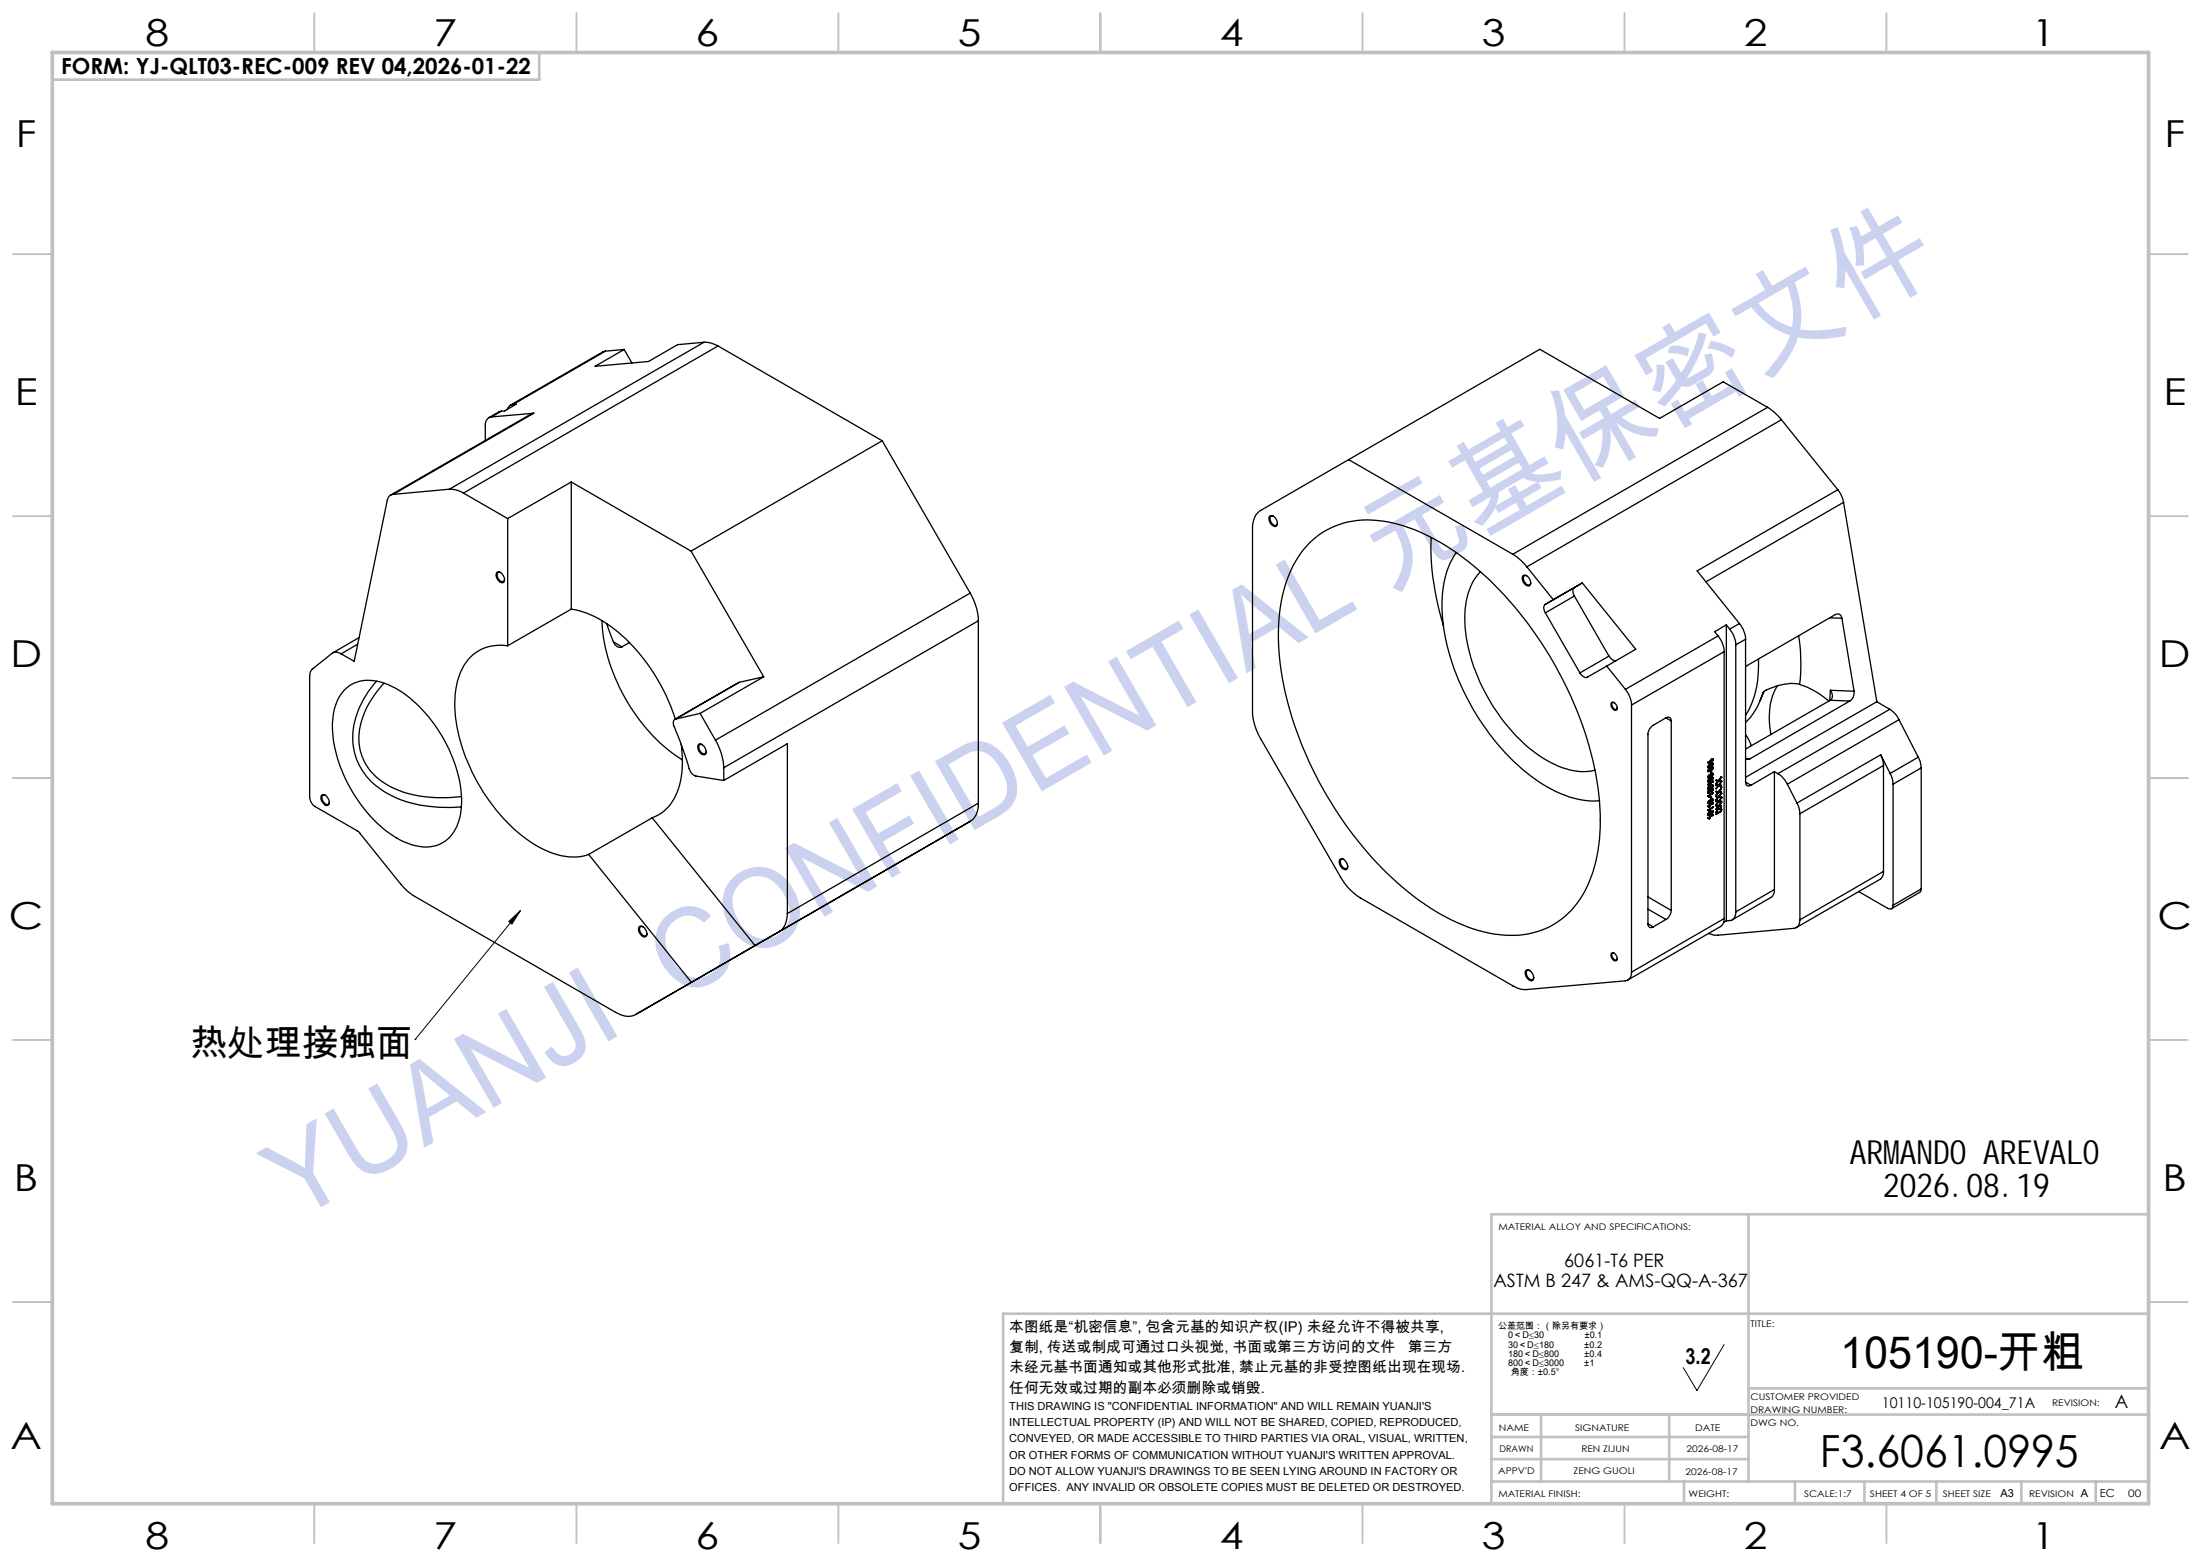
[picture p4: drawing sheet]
<svg xmlns="http://www.w3.org/2000/svg" width="420mm" height="297mm" viewBox="0 0 420 297" stroke-linecap="round" stroke-linejoin="round" font-family="sans-serif">
<g fill="none" stroke="#c0c0c0" stroke-width=".35">
<path d="M60 2.5v7.5M110 2.5v7.5M160 2.5v7.5M210 2.5v7.5M260 2.5v7.5M310 2.5v7.5M360 2.5v7.5M2.5 48.5h7.5M410 48.5h7.5M2.5 98.5h7.5M410 98.5h7.5M2.5 148.5h7.5"/>
<path d="M410 148.5h7.5M2.5 198.5h7.5M410 198.5h7.5M2.5 248.5h7.5M410 248.5h7.5M60 287v7.5M110 287v7.5M160 287v7.5M210 287v7.5M260 287v7.5M310 287v7.5M360 287v7.5"/>
</g>
<g fill="none" stroke="#c0c0c0" stroke-width=".5">
<path d="M102.9 10v5.2h-92.9M333.7 231.8v51M410 231.8h-125.4v55.2M410 250.8h-218.6v36.2M284.6 278.5h49.1M284.6 274.3h49.1M284.6 270h125.4M294.1 270v12.8M318.5 270v12.5M333.7 265h76.3M284.6 282.8h125.4M321.3 282.7v4.2"/>
<path d="M342.5 282.8v4.2M355.8 282.8v4.2M369.5 282.8v4.2M385.7 282.8v4.2M399.9 282.8v4.2"/>
</g>
<path d="M10 10h400v277h-400z" fill="none" stroke="#c0c0c0" stroke-width=".7"/>
<g fill="none" stroke="#000" stroke-width=".25">
<path d="M93.8 79.6a1.45 1.45 0 0 0-1.2 1.6v2.9M95.6 78.5l-2.3 1.2M95.6 78.5l-1.8 1.1M97.9 77.2l-.5 .2-.6 .8M97.9 77.2l.6-.1-2.2 1.4h-.7M101.8 78.9h-.3l-27 15.6M101.8 78.9l-26.8 15.5M101.8 78.9l-8 .7M115.5 67l-.5 .2-17.6 10.2M115.5 67l-17.6 10.2M119.1 66.7l-3.6 .3M119.1 66.7l1.5 2.6"/>
<path d="M134.3 65.3a5 5 0 0 1 2.7 .7M134.3 65.3l-48.5 28.1M134.3 65.3l-5 .5-5.5 3.2-10.2 .9 5.5-3.2M137 66l-48.6 28.1M137 66l31.3 18.1M337.3 77.7a10.3 10.3 0 0 1 2.6 2.4M337.3 77.7l-48.6 28.1M337.3 77.7l-8.5-4.8-12.1 7-22.9-13.2-36.4 21M75 94.4a1.22 1.22 0 0 0-1.1 1.1l-6.3 30.7-2.5-1.4M85.8 93.4a4.8 4.8 0 0 1 2.6 .7M85.8 93.4l-10.8 1M88.4 94.1l8.5 4.9"/>
<path d="M96.9 99v24.3M109 92v24.3M109 92l22.9 13.2M109 92l-12.1 7M168.3 84.1l-36.4 21.1M168.3 84.1l16.8 29.1M242.3 98.6a.9 .9 0 0 1 1.3 .7 .69 .69 0 0 1 .2 .7 .69 .69 0 0 1-.6 .5 1.52 1.52 0 0 1-.9-1.9zM243 98.6a.45 .45 0 0 0-.6 0 .45 .45 0 0 0 0 .6 1.08 1.08 0 0 0 1.2 1l.2-.3M257.4 87.7l-16.8 9.7a3.7 3.7 0 0 0-1.6 3.5v34.8a10.8 10.8 0 0 0 1.6 5.3l15.2 26.4a10.8 10.8 0 0 0 3.8 4l29.1 16.8a4.3 4.3 0 0 0 2.7 .7l18.8-1.7a1.45 1.45 0 0 0 1.1-1.6M257.4 87.7l31.3 18.1M339.9 80.1l-48.5 28.1M339.9 80.1l10.8 13.4"/>
<path d="M350.7 93.5a5.5 5.5 0 0 1 1.1 2.4M350.7 93.5l-26.9 15.5 8.1 10M351.8 95.9l6.3 38M351.8 95.9l-26.3 15.2M94.9 109.2a1.39 1.39 0 0 1 1.2 2 1.29 1.29 0 0 1-1.2-.7 1.29 1.29 0 0 1 0-1.3zM95.5 109.3a.46 .46 0 0 0-.6 0 .46 .46 0 0 0 0 .6 1.02 1.02 0 0 0 1.2 1l.2-.3M109 116.3a20.9 20.9 0 0 1 11.7 7 37.7 37.7 0 0 1 8.2 14M109 116.3l-12.1 7M114.9 118.5a35.2 35.2 0 0 0 9.8 22.1 28.4 28.4 0 0 0 5.5 4.5M115.8 119l1.3 3.5M131.9 105.2l13.8 24M185.1 113.2a11.3 11.3 0 0 1 1.6 5.3"/>
<path d="M185.1 113.2l-48.6 28.1M186.7 118.5l-48.6 28M186.7 118.5v34.8M249.8 103.7a16.1 16.1 0 0 1 14.9-4.1 39.2 39.2 0 0 1 18.4 10.1 71.5 71.5 0 0 1 21.8 40.7 33.9 33.9 0 0 1-2 18.8 15.5 15.5 0 0 1-16.8 9.2 34 34 0 0 1-16.4-7.3 71.1 71.1 0 0 1-24.5-39.1 39.4 39.4 0 0 1 .3-21.2 19.2 19.2 0 0 1 4.3-7.1zM273.1 102.6a50 50 0 0 0 2.3 16.9M277.9 105.5a18.5 18.5 0 0 0-2.6 12.5 45.3 45.3 0 0 0 18.4 31.3 18 18 0 0 0 11.5 3.5M282.5 109.1a12.8 12.8 0 0 0-3 9.8 35.5 35.5 0 0 0 12 23.6 18.4 18.4 0 0 0 10.2 4.8l1.3-.1 1.3-.2M288.7 105.8a10.5 10.5 0 0 1 2.7 2.4M290.6 109.9a.9 .9 0 0 1 1.3 .7 .69 .69 0 0 1 .2 .8 .69 .69 0 0 1-.6 .4 1.52 1.52 0 0 1-.9-1.9zM291.3 109.9a.45 .45 0 0 0-.5 .1 .45 .45 0 0 0-.1 .5 1.03 1.03 0 0 0 1.2 1.1l.2-.4M291.4 108.2l5 6.3M294.9 117a1.16 1.16 0 0 1 0-1.6l7-4.1 10.2 12.6-5.5 3.2"/>
<path d="M294.9 117l6.6 11.4M300.4 112.1a1.26 1.26 0 0 0 0 1.7M300.4 113.8l6.6 11.4M300.4 113.8l-5.5 3.2M329.4 119.3l-2.2 1.3 .6 .8M329.4 119.3l.7 .8M329.4 119.3v56.5M331.9 119a5.2 5.2 0 0 1 1.2 3M331.9 119l-1.8 1.1M349.2 117.9l2.3 .1M351.5 118a.81 .81 0 0 0-1.3-.7l-17.1 9.9M351.5 118l2.3 13.9"/>
<path d="M65.1 124.8a1.52 1.52 0 0 0-1.8-.1l-3.6 3a1.65 1.65 0 0 0-.6 1.4v23.1a2.46 2.46 0 0 0 1 1.7l8.3 4.8 8 10a9.5 9.5 0 0 0 2.7 2.4l38.4 22.1a3.8 3.8 0 0 0 3.8 .4M65.8 131.6a7 7 0 0 1 7.6-1.1 22.3 22.3 0 0 1 10.5 9.3 24.1 24.1 0 0 1 4.1 14.7 7.4 7.4 0 0 1-4.9 6.9 10.7 10.7 0 0 1-8.7-2.3 27.7 27.7 0 0 1-11-20.3 10.1 10.1 0 0 1 2.4-7.2zM68.2 123l-3.1 1.8M68.5 121.7l-5 2.9M71.8 130a15.8 15.8 0 0 0-4.4 12.5 13 13 0 0 0 8.6 10 26.8 26.8 0 0 0 11.3 1.6l.7-.1M73.3 130.4a15.8 15.8 0 0 0-4.8 11.5 10.9 10.9 0 0 0 7.6 8.9 25.6 25.6 0 0 0 12 1.2M96.9 123.3a8.2 8.2 0 0 0-9.4 6.2 21.3 21.3 0 0 0 .4 12.2 35.3 35.3 0 0 0 13.9 19.4 13.7 13.7 0 0 0 9.3 2.3l1.2-.3M117.1 122.5a1.29 1.29 0 0 0 1.6 1M117.1 122.5l1.6 1M120.1 122.7l-1.4 .8M128.9 137.3a.94 .94 0 0 0-.2 1.4l1.2 3 1.6 5.1a1.98 1.98 0 0 0 1.3 1.3l5.3 .9M133.6 136.2l2.9 5.1"/>
<path d="M133.6 136.2l-4.7 1.1M141 130.2l-12.2 7.1M141 130.2l-12.1 7.1M145.7 129.2l-12.1 7M145.7 129.2l-4.7 1M306.6 127.1l-3.7 2.2a1.25 1.25 0 0 1-1.4-.9M306.6 127.1l3.6 4.5M307 125.2a1.4 1.4 0 0 0 1.4 .9M307 125.2l-5.5 3.2M307.5 134.1a.94 .94 0 0 1 1.1 1.2 .51 .51 0 0 1-.6 .3 .51 .51 0 0 1-.4-.5l-.2-.6zM308 134.1a.4 .4 0 0 0-.5 .2 .4 .4 0 0 0 .1 .5 .64 .64 0 0 0 .9 .5l.1-.2M310.2 131.6a5.2 5.2 0 0 1 1.1 3"/>
<path d="M311.3 134.6v51M317.9 137a.63 .63 0 0 1 .7 0 .63 .63 0 0 1 .3 .6M317.9 137l-2.4 1.4a2.07 2.07 0 0 0-1 1.8v36.2M317.9 137l1 .6M318.9 137.6v36.2M327.8 121.4a5 5 0 0 1 1.2 3M327.8 121.4l-17.6 10.2M329 124.4l-17.7 10.2M329 124.4v50.9M330.1 120.1a5.2 5.2 0 0 1 1.1 3M331.2 123.1v51M333.1 122l-1.9 1.1"/>
<path d="M333.1 122v27.3M335.6 125.8a18.2 18.2 0 0 1-2.5 10.7M336.3 132.5a12.7 12.7 0 0 1-3.2 5.4M336.5 132.1l-.2 .4M336.5 132.1l-.6 1.6M336.7 132l-.2 .1M339.2 130.9a12.8 12.8 0 0 0-1.3 9.3M343.2 121.4a34 34 0 0 1 .2 9.2M343.4 130.6a17.3 17.3 0 0 1 5.6 3.2M343.4 130.6a10.3 10.3 0 0 0-6.8 1.4l-.3 .5M349.2 133.7l-16.1 9.3M349.2 133.7l3.8 .1"/>
<path d="M349.3 131.8a1.32 1.32 0 0 1-.1 1.9M349.3 131.8l-.2 1.9M349.3 131.8l4.5 .1M353 133.8l-19 11M353.8 131.9a1.85 1.85 0 0 1-.8 1.9M358.1 133.9l-25 14.5M358.1 133.9l2.5 1.5M360.6 135.4a4.6 4.6 0 0 1 1.8 2M360.6 135.4l-21.3 12.3M362.4 137.4l-21.3 12.3M362.4 137.4l3.6 7.1M61.3 151.8a1.11 1.11 0 0 1 1.5 1 .58 .58 0 0 1 0 .7 .58 .58 0 0 1-.8 .1 1.5 1.5 0 0 1-.7-1.8z"/>
<path d="M62.1 151.8a.53 .53 0 0 0-.7 .2 .53 .53 0 0 0 .1 .6 1.06 1.06 0 0 0 1.2 .9l.1-.4M124.5 156.1l19.6 24.4-12.2 7M124.5 156.1l-12.2 7M130 142.1a16.6 16.6 0 0 1-1.7 10.9 7.4 7.4 0 0 1-3.8 3.1M133.3 142.1a.95 .95 0 0 1 1.3 .8 .65 .65 0 0 1 .2 .8 .65 .65 0 0 1-.7 .3 1.45 1.45 0 0 1-.8-1.9zM134 142.1a.52 .52 0 0 0-.7 .2 .52 .52 0 0 0 .1 .7 .86 .86 0 0 0 1.3 .7l.1-.3M136.5 141.3a11.5 11.5 0 0 1 1.6 5.2M138.1 149l12.1-7v32.4M138.1 146.5v2.5M185.1 156.8l-36.4 21a3.8 3.8 0 0 0 1.5-3.4M185.1 156.8l-63.8 36.8M186.7 153.3a3.8 3.8 0 0 1-1.6 3.5"/>
<path d="M186.7 153.3l-36.5 21.1M325.9 149.8h.1M325.9 152h.1M325.9 153.9h.1M325.9 154.7h.1M325.9 156.2h.1M325.9 153.9l.2 .2 .1-.1M325.9 156.2h.3M325.9 152l.3 .1M326 146.3v.1M326 147.1h.1M326 148.3h.1"/>
<path d="M326 149v.1M326 151.2h.1M326 153.2h.1M326 155.4v.1M326 153.2v.1M326 146.3h.1M326 149h.1M326 146.4h.1M326 154.7h.1M326 156.2h.1M326 150.6h.1M326 151.1l.8-.4a.73 .73 0 0 1-.8 .6z"/>
<path d="M326 150.6v-.4l-.1 .1v.4M326.1 145.5h.1M326.1 145.5l.4-.3v.3zM326.1 154.6l.1 .2M326.1 155.1l.7-.2a.63 .63 0 0 1-.8 .5zM326.2 149.8h.1M326.2 152h.1M326.2 153.9v.1M326.2 154.7h.1M326.2 156.1v.1M326.2 149.2h-.3M326.2 148.7l-.2 .3"/>
<path d="M326.2 148.7h.2a.25 .25 0 0 1-.1 .3 .25 .25 0 0 1-.3 0M326.2 148.7h.1M326.2 149.2h.1M326.2 149.8l-.1 .1M326.2 152l-.1 .1M326.2 152v.1M326.2 154h.1M326.2 154.7v.1M326.2 156.2h.1M326.2 154l-.1 .1M326.2 154.7l-.1 .1M326.2 156.2l-.1 .1"/>
<path d="M326.3 150.3l.1 .1M326.3 150.3h.1M326.4 150.3v.1M326.4 148.7h.1M326.4 146.4l-.5 .1M326.4 145.9l-.4 .4M326.4 145.9l.4-.1a.73 .73 0 0 1-.8 .6v-.1M326.4 145.9h.1M326.4 146.4h.1M326.4 147.1l-.5 .2M326.4 146.6l-.4 .5M326.4 146.6l.4-.1a.73 .73 0 0 1-.8 .6"/>
<path d="M326.4 146.6h.1M326.4 147.1h.1M326.4 148.3l-.5 .2M326.4 147.8l-.4 .5M326.4 147.8l.4-.1a.73 .73 0 0 1-.8 .6M326.4 147.8h.1M326.4 148.3h.1M326.4 148.7h-.2M326.4 151.3l-.5 .1M326.4 150.8l-.4 .4M326.4 150.8h.1M326.4 151.3h.1"/>
<path d="M326.4 153.2l-.5 .2M326.4 152.7l-.4 .5M326.4 152.7l.4-.1a.73 .73 0 0 1-.8 .6M326.4 152.7h.1M326.4 153.2h.1M326.4 155.5l-.5 .1M326.4 155l-.4 .4M326.4 155h.1M326.4 148.6h.1M326.4 150.5l-.5 .2M326.4 150.5v.1M326.4 155.5h.1"/>
<path d="M326.4 148.6l.2 .1M326.4 150.6l-.5 .1M326.4 150.4v.2M326.4 150.4v.1M326.5 148.6v.1M326.5 145.6h.1M326.5 148.7l-.3 .5M326.5 150h.3M326.5 150l-.2 .3M326.5 148.7h.1M326.5 150h.1M326.6 150l-.2 .3"/>
<path d="M326.6 148.7l-.4 .5M326.6 147.1v.4M326.6 152.1v.3M326.6 147.5l-.1 .1M326.6 147.5h.1M326.6 152.4l-.1 .1M326.6 152.4h.1M326.6 147.5v-.4l-.1 .5M326.6 152.4v-.4l-.1 .5M326.6 145h.1M326.6 145.6h.1M326.6 145l.3-.1v.1"/>
<path d="M326.6 145v-.1l-.1 .2-.6 .4v.1h.6M326.6 145.6h-.1M326.7 150.7l-.3 .1M326.7 152.6l-.3 .1M326.7 150.7h.1M326.7 152.6h.1M326.8 145.8l-.4 .1M326.8 146.5l-.4 .1M326.8 147.7l-.4 .1M326.8 148.5l-.4 .1M326.8 154.9l-.4 .1M326.8 148.3l.1 .2"/>
<path d="M326.8 149.8l.1 .2M326.8 145.7l.1 .1M326.8 146.4l.1 .1M326.8 147.6l.1 .1M326.8 150.6l.1 .1M326.8 152.5l.1 .1M326.8 154.7l.1 .2M326.9 145.8l-.1 .2-.4 .4M326.9 146.5l-.2 .4-.3 .2M326.9 147.7l-.5 .6M326.9 148.5l-.3 .4M326.9 150l-.3 .4"/>
<path d="M326.9 150.7l-.2 .4-.3 .2M326.9 152.6l-.2 .4-.3 .2M326.9 154.9l-.2 .4-.3 .2M326.9 154.9h.1M326.9 145l-.3 .1v.5M326.9 144.9v.1M326.9 149.1v.1M326.9 151.3v.1M326.9 153.3v.1M326.9 154v.1M326.9 155.5v.1M326.9 145h.1"/>
<path d="M326.9 145.8h.1M326.9 146.5h.1M326.9 147.7h.1M326.9 148.5h.1M326.9 150h.1M326.9 150.7h.1M326.9 152.6h.1M326.9 154.1l-.8 .5M326.9 154.1h.1M326.9 145.8a.66 .66 0 0 0-1 .5v.2l.5-.1M326.9 145.8l-.2 .4-.3 .2M326.9 147.7a.66 .66 0 0 0-1 .6v.2l.5-.2"/>
<path d="M326.9 147.7l-.2 .4-.3 .2M326.9 149.2v-.1l-1 .6 .2 .2 .1-.1M326.9 149.2l-.8 .5 .1 .1M326.9 150v-.1a.49 .49 0 0 0-.6 .6l-.3 .1M326.9 150l-.3 .5 .2-.5h-.2M326.9 150.7a.66 .66 0 0 0-1 .5v.2l.5-.1M326.9 153.4l-.8 .4 .1 .2M326.9 154.1v-.1l-1 .6 .2 .2h.1M326.9 154.9v-.1a.81 .81 0 0 0-1 .8l.5-.1M326.9 154.9l-.5 .6M326.9 155.6l-.8 .5 .1 .1M326.9 152.6a.66 .66 0 0 0-1 .6v.2l.5-.2"/>
<path d="M326.9 151.4l-.8 .5 .1 .2M326.9 148.5a.67 .67 0 0 0-1 .5l.1 .3 .2-.1M326.9 148.5l-.2 .4 .1-.4-.3 .1M326.9 146.5a.66 .66 0 0 0-1 .6v.2l.5-.2M326.9 151.4v-.1l-1 .7M326.9 153.4v-.1l-1 .6M326.9 155.6v-.1l-1 .7M326.9 145l-.3 .2M327.5 153h.2M327.5 152l.2 .1M327.6 155v.3M327.6 155h.1"/>
<path d="M327.6 154.9v.1M327.6 154.9h.1M327.7 149h.1M327.7 149.9l.1 .1M327.7 151.2h.1M327.7 152.1h.1M327.7 153h.1M327.7 153.9h.1M327.7 154.5l.5-.2h.2l.1 .6-1 .5v-.5zM327.7 149.9h.1M327.8 149l-.3 .7 .4-.7M327.8 150l-.3 .6 .4-.6"/>
<path d="M327.8 151.2l-.3 .6 .4-.6M327.8 152.1l-.3 .6 .4-.6M327.8 153l-.3 .6M327.8 153.9l-.3 .6 .4-.6M327.8 149h.1M327.8 152.1h.1M327.8 153h.1M327.8 149.9v.1M327.8 153.9h.1M327.9 149h.1M327.9 150h.1M327.9 151.2h.1"/>
<path d="M327.9 152.1h.1M327.9 153.9h.1M327.9 154.5l-.3 .4M327.9 151.2l.6 .1-.6 .7-.4-.1v.2h.2M327.9 149l.6 .1M327.9 152.1l.6 .1M327.9 153l-.4 .6M327.9 153l.6 .1M327.9 149l-.4 .6M327.9 150h.6M327.9 150l-.4 .5M327.9 151.2l.6 .1"/>
<path d="M327.9 151.2l-.4 .6M327.9 152.1l-.4 .6M327.9 153h.1M327.9 153.9h.6M327.9 153.9l-.4 .6M327.9 154.5h.1M328 154.5l-.4 .4M328 148.9l.5 .1v.3M328 149.8l.5 .1v.1h-.6M328 151.1l.5 .1v.2M328 152h.5v.3M328 152.9l.5 .1v.2"/>
<path d="M328 153.8h.5v.2l-.6-.1M328 148.9h.1M328 149.8h.1M328 151.1h.1M328 152.9h.1M328 153.8h.1M328 152h.1M328.1 148.8l-.1 .1M328.1 149.8h-.1M328.1 151l-.1 .1M328.1 151.9l-.1 .1M328.1 152.8l-.1 .1"/>
<path d="M328.1 153.7l-.1 .1M328.1 151.9h.1M328.1 148.8v.1M328.1 149.8h.1M328.1 151h.1M328.1 152.8h.1M328.1 153.7h.1M328.1 148.9h-.1M328.1 151l.4-.6-.6 .7-.4-.1v.2h.2M328.2 154.4h.1M328.2 154.4l-.3 .1M328.2 154.4l-.2 .1"/>
<path d="M328.2 154.4l.2 .4-.8 .5M328.3 150.2h.2l-.2 .2zM328.4 154.3l.1 .2M328.5 148.4h.1M328.5 149.1h.1M328.5 150.3h.1M328.5 151.4h.1M328.5 152.2h.1M328.5 152.3h.1M328.5 153.1h.1M328.5 154.5h.1M328.5 148.4l-.4 .5"/>
<path d="M328.5 148.4v-.2l-.6 .7h-.4v.1h.2M328.5 149.2l-.6 .6h-.4v.1h.2M328.5 152.2l-.6 .7-.4-.1v.2M328.5 153.1l-.6 .7-.4-.1v.1l.2 .1M328.5 149.3l-.4 .5M328.5 151.4l-.4 .5M328.5 152.3l-.4 .5M328.5 153.2l-.4 .5M328.5 148.4l-.4 .4M328.5 150.5l-.4 .5M333.1 144.8h.9l-.6 .1zM333.1 149.3a.63 .63 0 0 0 .3 .7 .63 .63 0 0 0 .7-.1"/>
<path d="M333.1 140.3l.5 .7 .6 1.3M333.1 149.3l1 .6M338.6 147.3v22.5M338.6 147.3l-4.5 2.6M338.6 147.3l.7 .4M339.3 147.7a5.4 5.4 0 0 1 1.8 2M341.1 149.7l1.8 3.6M342.9 153.3l.4 .8 .2 1.2M343.5 155.3v20.3M358.9 144.1l.4 1.3 .1 .7M358.9 144.1l1.8 3.5M358.9 144.1l-16 9.2"/>
<path d="M359.4 146.1l-15.9 9.2M359.4 146.1v20.2M360.7 147.6l.4 1.1 .1 1M361.2 149.7v23.1M366 144.5l.5 1.1 .1 1M366 144.5l-5.3 3.1M366.6 146.6l-5.4 3.1M366.6 146.6v23.1M112.3 163.1l19.6 24.4M122 176.9a1.23 1.23 0 0 1 1.4 1.4 .58 .58 0 0 1-.5 .6 .58 .58 0 0 1-.6-.4 1.28 1.28 0 0 1-.3-1.6zM122.7 176.9a.51 .51 0 0 0-.7 .2 .51 .51 0 0 0 .1 .6 .99 .99 0 0 0 1.2 .9l.1-.4M255.8 164a1.29 1.29 0 0 1 1.1 .6 1.29 1.29 0 0 1 0 1.4 1.36 1.36 0 0 1-1.1-2z"/>
<path d="M256.4 164a.52 .52 0 0 0-.6 .2 .52 .52 0 0 0 0 .7 .86 .86 0 0 0 1.3 .7l.1-.3M314.5 176.4a.62 .62 0 0 0 .3 .6 .62 .62 0 0 0 .7-.1M314.5 171.2l4.4 2.6M314.5 176.4l1 .5M314.5 173.5l3.4 2M317.9 175.5l-2.4 1.4M318.9 173.8a2.31 2.31 0 0 1-1 1.7M329 175.3l-.2 1-.5 .5-17.6 10.2M329 175.3l-17.7 10.3M329.4 175.8l-.5 .3M331.2 174.1a1.54 1.54 0 0 1-1.8 1.7M338.6 169.8l-.1 .7-.4 .7-7.5 4.4"/>
<path d="M338.6 169.8l-7.4 4.3M343.5 175.6a1.38 1.38 0 0 1-1.2 1.6l-14.4 1.3h-.9l-1-.3M354.7 170.2l5.5 3.2a.63 .63 0 0 0 .7 0 .63 .63 0 0 0 .3-.6M359.4 166.3l-.2 1-.5 .5-15.9 9.3M359.4 166.3l-15.9 9.3M366.6 169.7l-.1 .4-.2 .3-5.4 3.1M366.6 169.7l-5.4 3.1M131.9 187.5l-10.6 6.1M291.1 185.3a1.03 1.03 0 0 1 1.5 .9 .59 .59 0 0 1 0 .7 .59 .59 0 0 1-.7 .2 1.54 1.54 0 0 1-.8-1.8zM291.9 185.3a.46 .46 0 0 0-.5 0 .46 .46 0 0 0-.1 .6 1.09 1.09 0 0 0 1.2 1l.2-.3M307.5 181.9a.96 .96 0 0 1 .9 .5 .96 .96 0 0 1 0 1 1.03 1.03 0 0 1-.9-1.5zM308 182a.4 .4 0 0 0-.5 .1 .4 .4 0 0 0 .1 .5 .64 .64 0 0 0 .9 .6l.1-.3"/>
</g>
<path d="M97.1 175.9l2.2-2.1-1.6 2.6zM99.3 173.8l-20.1 24.6M79.2 198.4h.1M329 256.6l-5.2 8.8-2.6-4.3" fill="none" stroke="#000" stroke-width=".19"/>
<path d="M97.1 175.9l2.2-2.1-1.6 2.6z" fill="#000"/>
<text font-size="21.2" fill="#cbd2ef" x="56.3" y="233.3" transform="rotate(-30 56.3 233.3)">YUANJI CONFIDENTIAL 元基保密文件</text>
<g font-size="8.5">
<text x="351.2" y="261.2">105190-开粗</text>
<text x="347.3" y="280.1">F3.6061.0995</text>
</g>
<g font-size="7.1">
<text x="27.7" y="8.7">8</text>
<text x="82.7" y="8.7">7</text>
<text x="132.7" y="8.7">6</text>
<text x="182.7" y="8.7">5</text>
<text x="232.7" y="8.7">4</text>
<text x="282.7" y="8.7">3</text>
<text x="332.7" y="8.7">2</text>
<text x="387.7" y="8.7">1</text>
<text x="3" y="28">F</text>
<text x="413" y="28">F</text>
<text x="2.8" y="77.2">E</text>
<text x="412.8" y="77.2">E</text>
<text x="2" y="127.2">D</text>
<text x="412" y="127.2">D</text>
<text x="1.7" y="177.2">C</text>
<text x="411.7" y="177.2">C</text>
<text x="36.4" y="201.7">热处理接触面</text>
<text x="2.7" y="227.2">B</text>
<text x="412.7" y="227.2">B</text>
<text x="2" y="276.5">A</text>
<text x="412" y="276.5">A</text>
<text x="27.7" y="295.7">8</text>
<text x="82.7" y="295.7">7</text>
<text x="132.7" y="295.7">6</text>
<text x="182.7" y="295.7">5</text>
<text x="232.7" y="295.7">4</text>
<text x="282.7" y="295.7">3</text>
<text x="332.7" y="295.7">2</text>
<text x="387.7" y="295.7">1</text>
</g>
<g font-size="6.3">
<text x="353" y="222.2">ARMANDO AREVALO</text>
<text x="359.4" y="228.5">2026.08.19</text>
</g>
<g font-size="4.2">
<text x="11.7" y="14.1">FORM: YJ-QLT03-REC-009 REV 04,2026-01-22</text>
<text x="321.6" y="260.4">3.2</text>
</g>
<g font-size="3.5">
<text x="285" y="245.6">ASTM B 247 &amp; AMS-QQ-A-367</text>
<text x="298.5" y="241.7">6061-T6 PER</text>
<text x="403.6" y="268.8">A</text>
</g>
<g font-size="2.8">
<text x="192.6" y="254.3">本图纸是“机密信息”, 包含元基的知识产权(IP) 未经允许不得被共享,</text>
<text x="192.6" y="258.2">复制, 传送或制成可通过口头视觉, 书面或第三方访问的文件</text>
<text x="192.6" y="262">未经元基书面通知或其他形式批准, 禁止元基的非受控图纸出现在现场.</text>
<text x="268.6" y="258.2">第三方</text>
<text x="192.6" y="265.8">任何无效或过期的副本必须删除或销毁.</text>
<text x="359.1" y="268.7">10110-105190-004_71A</text>
</g>
<g font-size="2.1">
<text x="192.6" y="269.1">THIS DRAWING IS &quot;CONFIDENTIAL INFORMATION&quot; AND WILL REMAIN YUANJI'S</text>
<text x="192.6" y="272.2">INTELLECTUAL PROPERTY (IP) AND WILL NOT BE SHARED, COPIED, REPRODUCED,</text>
<text x="192.6" y="275.3">CONVEYED, OR MADE ACCESSIBLE TO THIRD PARTIES VIA ORAL, VISUAL, WRITTEN,</text>
<text x="192.6" y="278.4">OR OTHER FORMS OF COMMUNICATION WITHOUT YUANJI'S WRITTEN APPROVAL.</text>
<text x="192.6" y="281.5">DO NOT ALLOW YUANJI'S DRAWINGS TO BE SEEN LYING AROUND IN FACTORY OR</text>
<text x="192.6" y="284.7">OFFICES. ANY INVALID OR OBSOLETE COPIES MUST BE DELETED OR DESTROYED.</text>
<text x="381.7" y="285.7">A3</text>
<text x="397.1" y="285.7">A</text>
<text x="400.7" y="285.8">EC</text>
</g>
<text font-size="2" x="406.1" y="285.8">00</text>
<g font-size="1.8">
<text x="285.9" y="253.7">公差范围：（除另有要求）</text>
<text x="287.8" y="257.2">30＜D≤180</text>
<text x="287.8" y="255.4">0＜D≤30</text>
<text x="302.3" y="257.2">±0.2</text>
<text x="302.3" y="255.4">±0.1</text>
<text x="287.8" y="259">180＜D≤800</text>
<text x="287.8" y="260.7">800＜D≤3000</text>
<text x="288.3" y="262.5">角度：±0.5°</text>
<text x="302.3" y="259">±0.4</text>
<text x="302.3" y="260.7">±1</text>
</g>
<g font-size="1.7">
<text x="285.9" y="234.8">MATERIAL ALLOY AND SPECIFICATIONS:</text>
<text x="334.1" y="253.2">TITLE:</text>
<text x="334" y="267.2">CUSTOMER PROVIDED</text>
<text x="334" y="269.7">DRAWING NUMBER:</text>
<text x="391.6" y="268.4">REVISION:</text>
<text x="286" y="273.1">NAME</text>
<text x="300.6" y="273.1">SIGNATURE</text>
<text x="323.5" y="273.1">DATE</text>
<text x="334" y="272.2">DWG NO.</text>
<text x="285.9" y="281.4">APPV'D</text>
<text x="286.1" y="277.1">DRAWN</text>
<text x="300.3" y="281.4">ZENG GUOLI</text>
<text x="301.8" y="277.1">REN ZIJUN</text>
<text x="321.7" y="281.5">2026-08-17</text>
<text x="321.8" y="277.2">2026-08-17</text>
<text x="285.9" y="285.8">MATERIAL FINISH:</text>
<text x="322.2" y="285.8">WEIGHT:</text>
<text x="344.2" y="285.8">SCALE:1:7</text>
<text x="356.8" y="285.8">SHEET 4 OF 5</text>
<text x="370.7" y="285.8">SHEET SIZE</text>
<text x="387.2" y="285.8">REVISION</text>
</g>
</svg>
